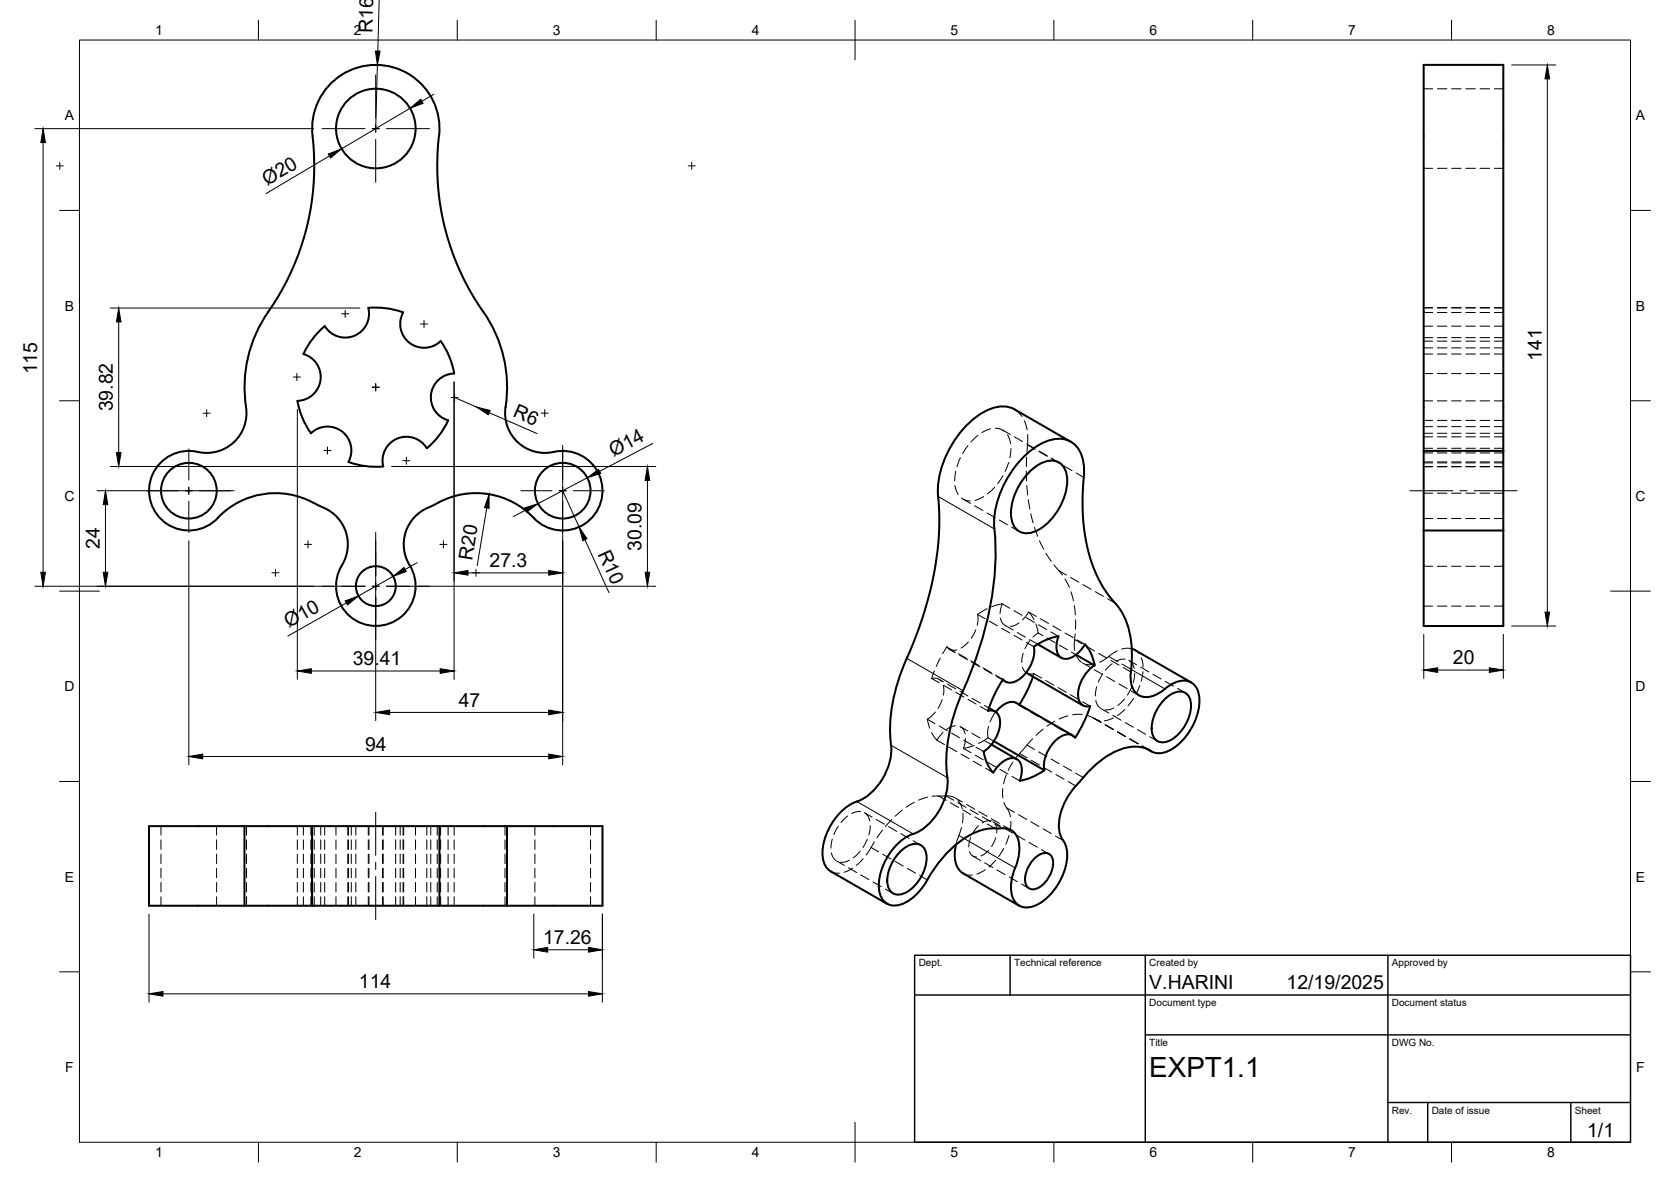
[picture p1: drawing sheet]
<svg xmlns="http://www.w3.org/2000/svg" width="420mm" height="297mm" viewBox="0 0 420 297" stroke-linecap="round" stroke-linejoin="round" font-family="sans-serif">
<!-- layer: Visible -->
<g fill="none" stroke="#000" stroke-width=".51">
<path d="M112.7 105.6a6 6 0 0 1-4.3-6.5 6 6 0 0 1 5.8-5.2 19.6 19.6 0 0 0-3.4-8.2 6 6 0 0 1-7.8 .5 6 6 0 0 1-1.6-7.7 19.7 19.7 0 0 0-8.8-1.1 6 6 0 0 1-3.5 7 6 6 0 0 1-7.4-2.4 19.8 19.8 0 0 0-5.4 7 6 6 0 0 1 4.3 6.5 6 6 0 0 1-5.8 5.2 20.2 20.2 0 0 0 3.4 8.2 6 6 0 0 1 7.8-.5 6 6 0 0 1 1.6 7.7 19.9 19.9 0 0 0 8.8 1.1 6 6 0 0 1 3.5-7 6 6 0 0 1 7.4 2.4M112.7 105.6a20 20 0 0 1-5.4 7M255.1 102.9l14.1 8.1M255.1 102.9a7.9 7.9 0 0 0-7.7 .6 24.8 24.8 0 0 0-11.6 20.1l.1 1.2M258.5 118.9a8.4 8.4 0 0 1 6.6-3.1 4 4 0 0 1 3.2 3.8 15 15 0 0 1-8.1 14 4 4 0 0 1-5.9-3.5 15 15 0 0 1 4.2-11.2zM358 113.3v20M358 113.3v-97h20v97M358 113.3h20M378 113.3v20M78.8 126.3l.9 .5a11.4 11.4 0 0 1 7.3 7 10.7 10.7 0 0 1-1.6 9.3 10 10 0 0 0 10.3 14.1 10 10 0 0 0 6.8-16 10.2 10.2 0 0 1 6.4-14.2 20.3 20.3 0 0 1 26.2 4 10 10 0 0 0 16.2-5.9 10 10 0 0 0-13-11.4 10.2 10.2 0 0 1-11-13 33.6 33.6 0 0 0-7.1-24.3 64.2 64.2 0 0 1-9.7-43.5 16 16 0 0 0-16.7-16.6 16 16 0 0 0-15.2 17.9 64.4 64.4 0 0 1-12 45.5 33.6 33.6 0 0 0-4.6 23.6 10.2 10.2 0 0 1-13.4 10.1 10 10 0 0 0-10.5 13.4 10 10 0 0 0 16.7 3.4 19.9 19.9 0 0 1 24-3.9M235.9 124.8a78.7 78.7 0 0 1-6.3 37 58.3 58.3 0 0 0-5.5 17.3 41.9 41.9 0 0 0 0 9.7 15.4 15.4 0 0 1-7.9 12.3 14.6 14.6 0 0 0-9.4 12.3 5.7 5.7 0 0 0 2.1 5.6l14.1 8.1M250 132.9a24.5 24.5 0 0 1 9.2-19.7 10.4 10.4 0 0 1 9.1-2.6 7 7 0 0 1 4.3 6.6v1.3a51.7 51.7 0 0 0 2.5 24.4 27 27 0 0 0 5.3 8.7"/>
<path d="M250 132.9a79.5 79.5 0 0 1-6.9 38.6 45 45 0 0 0-5.1 22.6 14.8 14.8 0 0 1-7.6 15.2 14.3 14.3 0 0 0-9.2 10.8 6.5 6.5 0 0 0 1.6 6.8 5.6 5.6 0 0 0 6.5-1.1 15.4 15.4 0 0 0 3.9-4.7M358 133.3v24h20v-24M358 133.3h20M266.1 159.9a15.3 15.3 0 0 0-6.2 2.6 8.6 8.6 0 0 1-5.4 9 2.19 2.19 0 0 1-2.3-.8 33.3 33.3 0 0 0-3.8 7.9 2.4 2.4 0 0 1 3.1 2.7 9.3 9.3 0 0 1-4.2 7.6 9.9 9.9 0 0 0 2.4 5.3 6.5 6.5 0 0 1 5-3.7 2.52 2.52 0 0 1 2.2 2.9l-.5 2.8a14.8 14.8 0 0 0 6.2-2.6M266.2 159.9a4.8 4.8 0 0 0 .5 5.3 3.5 3.5 0 0 0 4.4-1.1l1.7-2.2a9.9 9.9 0 0 1 2.4 5.3M280.4 151.6a19.6 19.6 0 0 1 4.2 14.2l-.3 3.1M248.6 177.9l1.6 .9M250.4 178.9a5.3 5.3 0 0 1 4.6-2.5l14.7 8.4M252.1 170.9l.7 .4M258 169l.2 .1M258.1 169.1l14.2 8.2M259.8 170l-1.4 3.2-2.1 3.9"/>
<path d="M260.9 161.9l5.9 3.4M270.6 164.5l4.6 2.7M275.2 167.2a9 9 0 0 0-4 8.4 2.29 2.29 0 0 0 2.9 1.9 33.2 33.2 0 0 1-3.8 7.9 2.69 2.69 0 0 0-3.7-.2 9 9 0 0 0-4 8.4M284.4 168.8a5.7 5.7 0 0 0 2.1 6 5.6 5.6 0 0 0 5.7-1.1 8.1 8.1 0 0 1 6.4-2.6 4.4 4.4 0 0 1 3 4.8 15.1 15.1 0 0 1-8.3 13 4.7 4.7 0 0 1-4.9-.7 10.7 10.7 0 0 0-9.6 1.6 32.4 32.4 0 0 0-7.7 7 15.7 15.7 0 0 0-4.8 11.7 6.4 6.4 0 0 0 1.4 3.4 10.9 10.9 0 0 1-1.2 9.4 12.7 12.7 0 0 1-7.4 6.7 3.8 3.8 0 0 1-4.7-3.3 11.6 11.6 0 0 1 .8-6.6M284.6 163l14.9 8.5M293 175.6a4.8 4.8 0 0 1 4.7-1.6 3.8 3.8 0 0 1 1.7 4.3 10.6 10.6 0 0 1-5.8 8 2.77 2.77 0 0 1-3.9-2.3 10.3 10.3 0 0 1 3.3-8.4zM249.3 187.1l6.4 3.7M249.9 186.3l12.7 7.3M288.7 188.4l.8 .4M61.5 207.6h-24v20h24M61.5 207.6h17M61.5 207.6v20"/>
<path d="M78.5 207.6h32M78.5 207.6v20M110.5 207.6h17M110.5 207.6v20M127.5 207.6h24v20h-24M127.5 207.6v20M226.5 213.9a4.8 4.8 0 0 1 4.7-1.7 3.8 3.8 0 0 1 1.7 4.4 10.6 10.6 0 0 1-5.7 8 2.77 2.77 0 0 1-4-2.3 10.3 10.3 0 0 1 3.3-8.4zM240.4 212.2a7 7 0 0 0 1.2 6.8l14.7 8.6M252 208.2h-.3a14.2 14.2 0 0 0-11.1 3.8l-2.3 2.2-2.2 2.5-2.9 4.4M252 208.2a4 4 0 0 1 4.3 4.1l-.2 3.2-.8 2.6M260 215.8a3.3 3.3 0 0 1 3.8-1.2 3.3 3.3 0 0 1 .8 3.8 6.9 6.9 0 0 1-4.7 5.1 2.1 2.1 0 0 1-2.2-2.5l.5-2.4 .8-1.5zM61.5 227.6h17"/>
<path d="M78.5 227.6h32M110.5 227.6h17"/>
<circle cx="94.5" cy="32.3" r="10"/>
<circle cx="47.5" cy="123.3" r="7"/>
<circle cx="141.5" cy="123.3" r="7"/>
<circle cx="94.5" cy="147.3" r="5"/>
</g>
<!-- layer: Hidden -->
<g fill="none" stroke="#000" stroke-width=".25">
<path d="M358 22.3h2.2M361.4 22.3h2.4M365 22.3h2.4M368.6 22.3h2.4M372.2 22.3h2.3M375.7 22.3h2.3M358 42.3h2.2M361.4 42.3h2.4M365 42.3h2.4M368.6 42.3h2.4M372.2 42.3h2.3M375.7 42.3h2.3"/>
<path d="M358 78.5h2.2M358 77.4h2.2M358 77.3h2.2M361.4 78.5h2.4M361.4 77.4h2.4M361.4 77.3h2.4M365 78.5h2.4M365 77.4h2.4M365 77.3h2.4M368.6 78.5h2.4M368.6 77.4h2.4M368.6 77.3h2.4"/>
<path d="M372.2 78.5h2.3M372.2 77.4h2.3M372.2 77.3h2.3M375.7 78.5h2.3M375.7 77.4h2.3M375.7 77.3h2.3M358 85.7h2.2M358 82h2.2M358 89h2.2M358 93.9h2.2M358 87.4h2.2M358 84.8h2.2"/>
<path d="M361.4 85.7h2.4M361.4 82h2.4M361.4 89h2.4M361.4 93.9h2.4M361.4 87.4h2.4M361.4 84.8h2.4M365 85.7h2.4M365 82h2.4M365 89h2.4M365 93.9h2.4M365 87.4h2.4M365 84.8h2.4"/>
<path d="M368.6 85.7h2.4M368.6 82h2.4M368.6 89h2.4M368.6 93.9h2.4M368.6 87.4h2.4M368.6 84.8h2.4M372.2 85.7h2.3M372.2 82h2.3M372.2 89h2.3M372.2 93.9h2.3M372.2 87.4h2.3M372.2 84.8h2.3"/>
<path d="M375.7 85.7h2.3M375.7 82h2.3M375.7 89h2.3M375.7 93.9h2.3M375.7 87.4h2.3M375.7 84.8h2.3M240.3 118.4l-.2 2.4M241.5 115l-.9 2.3M243.4 112l-1.4 2M245.9 109.4l-1.8 1.6M249.1 107.8l-2.2 .9M250.3 107.6l1.4 .3 .8 .5"/>
<path d="M252.1 108.1l1.9 1.1M252.2 119.5l-1.4 2M253.3 109.2l.8 2.3M253.6 116.2l-.9 2.3M254.2 112.7l-.3 2.4M255.1 109.8l2 1.2M255.1 102.9l1 .8 .9 1M257.6 105.7l.7 2.3M258.1 118.4v2.4M258.1 114.9v2.3M258.1 111.6l2.1 1.2M258.4 109.2l-.2 4.5"/>
<path d="M261.2 113.4l2.1 1.1M264.4 115.1l1.9 1.1M358 100.7h2.2M358 108.9h2.2M358 116.1h2.2M358 117.2h2.2M358 112.7h2.2M358 105.6h2.2M358 116.3h2.2M358 107.2h2.2M358 117.3h2.2M358 109.8h2.2"/>
<path d="M358 113.8h2.2M361.4 100.7h2.4M361.4 108.9h2.4M361.4 116.1h2.4M361.4 117.2h2.4M361.4 112.7h2.4M361.4 105.6h2.4M361.4 116.3h2.4M361.4 107.2h2.4M361.4 117.3h2.4M361.4 109.8h2.4M361.4 113.8h2.4"/>
<path d="M365 100.7h2.4M365 108.9h2.4M365 116.1h2.4M365 117.2h2.4M365 112.7h2.4M365 105.6h2.4M365 116.3h2.4M365 107.2h2.4M365 117.3h2.4M365 109.8h2.4M365 113.8h2.4M368.6 100.7h2.4"/>
<path d="M368.6 108.9h2.4M368.6 116.1h2.4M368.6 117.2h2.4M368.6 112.7h2.4M368.6 105.6h2.4M368.6 116.3h2.4M368.6 107.2h2.4M368.6 117.3h2.4M368.6 109.8h2.4M368.6 113.8h2.4M372.2 100.7h2.3M372.2 108.9h2.3"/>
<path d="M372.2 116.1h2.3M372.2 117.2h2.3M372.2 112.7h2.3M372.2 105.6h2.3M372.2 116.3h2.3M372.2 107.2h2.3M372.2 117.3h2.3M372.2 109.8h2.3M372.2 113.8h2.3M375.7 100.7h2.3M375.7 108.9h2.3M375.7 116.1h2.3"/>
<path d="M375.7 117.2h2.3M375.7 112.7h2.3M375.7 105.6h2.3M375.7 116.3h2.3M375.7 107.2h2.3M375.7 117.3h2.3M375.7 109.8h2.3M375.7 113.8h2.3M240.1 122l.2 .9 .6 1.4M241.7 125.1l1.1 .6 1.2 .2M242.1 125.4l1.9 1.1M245.1 127.1l2 1.2"/>
<path d="M247.4 124.8l-2.2 .9M248.2 128.9l2 1.2M250.1 122.5l-1.8 1.6M251.3 130.7l2 1.2M254.4 132.5l1.9 1.1M258.2 122l.2 2.4M258.6 125.6l.3 2.3M259.2 129.1l.6 2.3M260.1 132.5l.8 2.3M261.4 135.9l1 2.1M263 139.1l1.3 1.9M358 130.3h2.2"/>
<path d="M358 123.9h2.2M361.4 130.3h2.4M361.4 123.9h2.4M365 130.3h2.4M365 123.9h2.4M368.6 130.3h2.4M368.6 123.9h2.4M372.2 130.3h2.3M372.2 123.9h2.3M375.7 130.3h2.3M375.7 123.9h2.3M245.3 158.3l-1.1 2.1"/>
<path d="M245.8 154.4l.1 1.1-.2 1.7M245.8 154.4l1.9 1.1M248.2 153l-2.4 1.4M248.7 156.1l2.1 1.2M251.5 155.4l.6 1.3 .8 .6M251.8 157.9l2.1 1.2M252 151.8l-.5 2.4M252 151.8l-2.7 .7M252 151.8l1.9 1.1M252.7 157.2l2.1 1.1M254.9 153.4l2.1 1.2M254.9 159.6l2.1 1.2"/>
<path d="M255.8 158.9l2.1 1.2M256.2 156.5l-1.2 .7-1 .2M258 155.2l2.1 1.2M258.7 153.8l1.3 1.9M260.5 156.8l.5 2.3M260.6 154.9l-1.9-1.1-1.6 2M261 159.1l-1.3 1M261 159.1l1.2 .6M261.1 157l2.1 1.2M261.6 155.5l2.1 1.2M264.2 158.8l1.9 1.1M264.7 157.3l2.1 1.2"/>
<path d="M265 142l2.1 2.5M267.8 145.5l1.1 2.1M267.8 159.1l2.1 1.1M269.3 148.7l.6 2.3M270.1 152.2l.3 2.3M270.3 159.3l-.2 2.9 .1 1.2M270.4 155.8v2.3M358 142.3h2.2M358 152.3h2.2M361.4 142.3h2.4M361.4 152.3h2.4M365 142.3h2.4"/>
<path d="M365 152.3h2.4M368.6 142.3h2.4M368.6 152.3h2.4M372.2 142.3h2.3M372.2 152.3h2.3M375.7 142.3h2.3M375.7 152.3h2.3M234.3 170.5h1.3l1.1 .7M234.3 170.5l1.9 1.1M234.9 168.6l-.6 1.9M235.2 178.9l-2 1.8M236.1 170.7l1.1 .6"/>
<path d="M236.4 165.4l-1 2.1M236.9 175.8l-1 2.2M237.2 172.3l.1 1.2-.1 1.2M237.2 172.2l2.1 1.2M238 162.6l1 .7 .9 .1 .7-.1M238 162.6l-1 1.7M238 162.6l2 1.1M238.2 171.9l2.1 1.2M238.7 163.1l1.5 .9M240.3 174l2.1 1.2M241 164.3l2.1 1.2M241.3 164.6l2 1.2"/>
<path d="M241.3 173.7l2.1 1.2M243.4 175.8l2 1.1M243.5 161.3l-1.8 1.5M244.1 166.1l2 1.1M244.3 166.4l2.1 1.2M244.4 175.5l2.1 1.2M246.5 177.6l1.9 1.1M247.2 167.8l2 1.2M247.5 168.2l2 1.2M247.5 177.3l1.1 .6M250.3 169.6l1.9 1.1M250.4 178.9l-1.5 2.5"/>
<path d="M250.5 170l1.6 .9M255.6 176.7l.6 .5M256.2 177.2l1.9 1.1M256.3 177.1l-.1 .1M257.1 167.7l.4 .8 .5 .5M257.3 164.2l-.4 2.3M258 161.4l1.9 1.1M258.1 169.1l1.1 .3 .8-.1M258.9 160.7l2 1.2M259 161l-1.3 2M259.1 178.9l2.1 1.2M260 169.3l-.3 .7"/>
<path d="M260 169.3l1.9 1.1M262.9 171l2.1 1.2M263.2 160.3l2.1 1.2M266 172.8l2.1 1.2M266.3 162.1l2.1 1.2M268.5 179.9l-2.2 .8M269.1 174.6l2.1 1.2M269.4 163.9l1.2 .6M270.6 164.6l.6 1.1 .7 .7M270.9 160.8l1.9 1.2M272.1 179.5l-2.4 .1M272.2 166.6l1.9 1.1"/>
<path d="M272.2 176.4l1.9 1.1M273.3 179.7l3.2 1.4M275.1 168.3l2.1 1.2M275.4 166.9l-1.5 .2-.9-.2M275.5 176l.4 1 .8 1M275.8 172.6l-.4 2.3M276.9 178.1l1.9 1.1M277.3 169.4l-1.1 2M278.2 170.1l2.1 1.2M279.6 166.8l-1.6 1.6M279.8 179.8l2.1 1.2M280.1 177.9l-1.1 .4-1.2 .1"/>
<path d="M280.9 163.6l-4.4 2.8M281.3 171.9l2.1 1.1M282.8 175.6l-1.7 1.7M282.8 178.3l-1.8 1.5M282.9 165.7h-1.2l-1.1 .4M283.8 166l2 1.1M284 166.1l.9 .9 .3 1M284.4 173.6l1.9 1.1M284.6 172.6l-1.1 2.1M284.6 163l-1.1-.1-1.5 .2M285 175.5l-1.4 1.9M285.3 169.2l-.4 2.3"/>
<path d="M285.3 163.4l1.1 .9M286.6 172.3l-1 2.2M286.8 167.6l2.1 1.3M287 165.3l.4 2.3M287.4 168.8l-.4 2.4M289.9 169.4l2.1 1.2M293 171.2l2.1 1.2M296.1 173l1.9 1.1M233.2 180.7l.6 2.3M233.2 180.7l1.9 1.1M234.3 184.1l1.3 1.9M235.6 186l1.9 1.1"/>
<path d="M236.1 182.4l2.1 1.2M237.1 184.1l-1.5 1.9M238.5 187.7l2.1 1.2M239.2 184.2l2.1 1.2M240.2 182.4l-1.4 .4-.8 .5M241.4 182.6l.7 .6 .6 1.2M241.5 182.7l1.9 1M241.6 189.5l2.1 1.2M242.3 188.1l1.9 1.1M242.3 186l2.1 1.2M242.8 185.6l-.5 2.5M244.4 184.3l2 1.2"/>
<path d="M244.7 191.3l2.1 1.2M244.9 187.3l-2.6 .8M245.2 189.8l2.1 1.2M245.4 187.8l1.9 1.1M247.5 186.1l1.8 1M247.8 193.1l1.9 1.1M248.3 191.5l2.1 1.2M248.4 185.4l-2.4 1.4M248.4 185.4l1.5 .9M248.6 182.5l-.3 1.3 .1 1.6M251.4 193.3l2 1.2M252.2 198.1v2.4"/>
<path d="M253 194.7l-.7 2.3M254.5 195.1l1.9 1.1M254.7 191.5l-1.2 2.1M259.7 185.6l-4.3 4.9M262.2 180.7l2.1 1.2M262.3 183.2l-1.8 1.6M265.3 181.2l-2.1 1.3M265.3 182.5l2.1 1.2M268.4 184.3l1.9 1.1M274.9 180.4l2 1.2M277.9 182.1l2.1 1.2M277.9 182.2l2.1 1.2"/>
<path d="M280 180.4l-2.3 .7M282.9 181.6l2.1 1.2M283 185.1l-2-1.2 2.1 1.2M284.1 185.7l2 1.2M284.1 185.7l2.1 1.2M286 183.4l2.1 1.1M287.2 187.5l1.9 1.1M287.2 187.5l1.5 .9M289.1 185.1l1.9 1.1M40.5 207.6v2.3M40.5 211.1v2.4M40.5 214.6v2.4"/>
<path d="M40.5 218.2v2.4M54.5 207.6v2.3M54.5 211.1v2.4M54.5 214.6v2.4M54.5 218.2v2.4M62 207.6v2.3M62 211.1v2.4M62 214.6v2.4M62 218.2v2.4M74.8 207.6v2.3M74.8 211.1v2.4M74.8 214.6v2.4"/>
<path d="M74.8 218.2v2.4M76.3 207.6v2.3M76.3 211.1v2.4M76.3 214.6v2.4M76.3 218.2v2.4M78.2 207.6v2.3M78.2 211.1v2.4M78.2 214.6v2.4M78.2 218.2v2.4M79 207.6v2.3M79 211.1v2.4M79 214.6v2.4"/>
<path d="M79 218.2v2.4M80.6 207.6v2.3M80.6 211.1v2.4M80.6 214.6v2.4M80.6 218.2v2.4M81.6 207.6v2.3M81.6 211.1v2.4M81.6 214.6v2.4M81.6 218.2v2.4M84.5 207.6v2.3M84.5 211.1v2.4M84.5 214.6v2.4"/>
<path d="M84.5 218.2v2.4M87.5 207.6v2.3M87.5 211.1v2.4M87.5 214.6v2.4M87.5 218.2v2.4M87.6 207.6v2.3M87.6 211.1v2.4M87.6 214.6v2.4M87.6 218.2v2.4M88.3 207.6v2.3M88.3 211.1v2.4M88.3 214.6v2.4"/>
<path d="M88.3 218.2v2.4M89.5 207.6v2.3M89.5 211.1v2.4M89.5 214.6v2.4M89.5 218.2v2.4M92.6 207.6v2.3M92.6 211.1v2.4M92.6 214.6v2.4M92.6 218.2v2.4M92.8 207.6v2.3M92.8 211.1v2.4M92.8 214.6v2.4"/>
<path d="M92.8 218.2v2.4M96.2 207.6v2.3M96.2 211.1v2.4M96.2 214.6v2.4M96.2 218.2v2.4M96.4 207.6v2.3M96.4 211.1v2.4M96.4 214.6v2.4M96.4 218.2v2.4M99.5 207.6v2.3M99.5 211.1v2.4M99.5 214.6v2.4"/>
<path d="M99.5 218.2v2.4M100.6 207.6v2.3M100.6 211.1v2.4M100.6 214.6v2.4M100.6 218.2v2.4M101.3 207.6v2.3M101.3 211.1v2.4M101.3 214.6v2.4M101.3 218.2v2.4M101.5 207.6v2.3M101.5 211.1v2.4M101.5 214.6v2.4"/>
<path d="M101.5 218.2v2.4M104.5 207.6v2.3M104.5 211.1v2.4M104.5 214.6v2.4M104.5 218.2v2.4M107.3 207.6v2.3M107.3 211.1v2.4M107.3 214.6v2.4M107.3 218.2v2.4M108.3 207.6v2.3M108.3 211.1v2.4M108.3 214.6v2.4"/>
<path d="M108.3 218.2v2.4M109.9 207.6v2.3M109.9 211.1v2.4M109.9 214.6v2.4M109.9 218.2v2.4M110.8 207.6v2.3M110.8 211.1v2.4M110.8 214.6v2.4M110.8 218.2v2.4M112.7 207.6v2.3M112.7 211.1v2.4M112.7 214.6v2.4"/>
<path d="M112.7 218.2v2.4M114.2 207.6v2.3M114.2 211.1v2.4M114.2 214.6v2.4M114.2 218.2v2.4M127 207.6v2.3M127 211.1v2.4M127 214.6v2.4M127 218.2v2.4M134.5 207.6v2.3M134.5 211.1v2.4M134.5 214.6v2.4"/>
<path d="M134.5 218.2v2.4M148.5 207.6v2.3M148.5 211.1v2.4M148.5 214.6v2.4M148.5 218.2v2.4M208.9 219l.9 .4h1.3M209 214.3l.4 1 .8 1M209.3 210.8l-.4 2.4M210.4 216.4l1.9 1.1M210.8 207.7l-1.1 2M213.1 205.1l-1.6 1.6M213.3 218.1l2.1 1.2"/>
<path d="M213.6 216.2l-1 .4-1.3 .1M214.4 218.2l-2.2 1M216.3 213.9l-1.7 1.7M216.4 203.9l-1.2 .1-1.1 .4M216.4 219.9l2.1 1.2M217 215.8l-1.7 1.7M217.4 204.2l1.9 1.1M217.5 204.3l.9 1 .3 1M218.1 210.9l-1.1 2.1M218.8 207.5l-.3 2.3M219.8 211.6l-2 3.3M220.3 205.9l2.1 1.2"/>
<path d="M221.9 208.6l-1.4 2M223.4 207.7l2.1 1.2M224.2 205.9l-1.6 1.8M226.5 209.5l2.1 1.2M226.9 203.6l-1.8 1.5M229.6 211.3l1.9 1.1M229.9 201.6l-2 1.3M233.2 200.3l-2.3 .8M234.4 200.1a13.5 13.5 0 0 1 5.5 .3M240.1 200.5l1.9 1.1M240.9 201.1l.6 .9 .4 1.2M241.8 207.9l-1.4 4.3"/>
<path d="M242.1 219.5l1 .3 1.4 .1M242.1 204.4l-.1 2.4M243 202.1l2.1 1.3M243.8 214l.8 1.1 .9 .3M244.1 210.5l-.5 2.3M244.6 215.1l1.9 1.1M246 207.5l-1.4 1.9M246.1 203.9l2.1 1.2M247.6 216.8l2 1.2M247.7 218.6l-2.1 1.1M248.6 213.6l-1.1 1.1-.8 .4M249.2 205.7l2.1 1.2"/>
<path d="M249.3 206.3h-1l-1.3 .5M249.6 206.5l1.9 1.1M250.2 207l.4 1v1.4M250.4 210.5l-1.1 2.2M250.4 216.2l-1.7 1.7M250.7 218.6l2 1.2M252.3 207.5l1.9 1.1M252.4 213.2l-1.3 2.1M252.4 201.7l1.3 2.3 .4 1.2M252.6 208.2l2 1.1M253.7 209.9l-.8 2.3M254.2 206.4l-.2 2.4"/>
<path d="M255.7 209.9l2 1.2M258.7 211.7l2.1 1.2M261.9 213.5l1.9 1.1M40.5 221.8v2.4M40.5 225.3v2.3M54.5 221.8v2.4M54.5 225.3v2.3M62 221.8v2.4M62 225.3v2.3M74.8 221.8v2.4M74.8 225.3v2.3M76.3 221.8v2.4"/>
<path d="M76.3 225.3v2.3M78.2 221.8v2.4M78.2 225.3v2.3M79 221.8v2.4M79 225.3v2.3M80.6 221.8v2.4M80.6 225.3v2.3M81.6 221.8v2.4M81.6 225.3v2.3M84.5 221.8v2.4M84.5 225.3v2.3M87.5 221.8v2.4"/>
<path d="M87.5 225.3v2.3M87.6 221.8v2.4M87.6 225.3v2.3M88.3 221.8v2.4M88.3 225.3v2.3M89.5 221.8v2.4M89.5 225.3v2.3M92.6 221.8v2.4M92.6 225.3v2.3M92.8 221.8v2.4M92.8 225.3v2.3M96.2 221.8v2.4"/>
<path d="M96.2 225.3v2.3M96.4 221.8v2.4M96.4 225.3v2.3M99.5 221.8v2.4M99.5 225.3v2.3M100.6 221.8v2.4M100.6 225.3v2.3M101.3 221.8v2.4M101.3 225.3v2.3M101.5 221.8v2.4M101.5 225.3v2.3M104.5 221.8v2.4"/>
<path d="M104.5 225.3v2.3M107.3 221.8v2.4M107.3 225.3v2.3M108.3 221.8v2.4M108.3 225.3v2.3M109.9 221.8v2.4M109.9 225.3v2.3M110.8 221.8v2.4M110.8 225.3v2.3M112.7 221.8v2.4M112.7 225.3v2.3M114.2 221.8v2.4"/>
<path d="M114.2 225.3v2.3M127 221.8v2.4M127 225.3v2.3M134.5 221.8v2.4M134.5 225.3v2.3M148.5 221.8v2.4M148.5 225.3v2.3M219.5 221.6l2.1 1.2M222.6 223.4l1.9 1.1M253.8 220.4l2 1.2M256.9 222.2l1.9 1.1"/>
</g>
<!-- layer: Hidden Narrow -->
<g fill="none" stroke="#000" stroke-width=".25">
<path d="M258.4 111.8l1.9 1.1M261.3 113.5l2.1 1.2M264.4 115.3l2.1 1.2M267.5 117.1l2.1 1.2M270.6 118.9l1.9 1.1M266.2 143.4l1.9 1.1M269.2 145.1l2.1 1.2M272.3 146.9l2 1.2M275.4 148.7l2 1.2M278.5 150.5l1.9 1.1M270.2 160.7l1.9 1.1M273.1 162.4l2.1 1.2"/>
<path d="M276.2 164.2l2.1 1.2M278.8 165l2.3 1.3M279.3 166l2.1 1.2M282.1 166.9l2.3 1.3M282.4 167.8l1.9 1.1M256.3 189.4l2 1.1M258.2 187.2l1.9 1.1M259.3 191.1l2.1 1.2M261.2 188.9l2 1.2M262.4 192.9l2.1 1.1M264.3 190.7l2 1.2M265.5 194.6l2 1.2"/>
<path d="M267.4 192.5l2 1.2M268.6 196.4l1.9 1.1M270.4 194.3l2 1.1M275.2 180.6l1.6 .9M277.9 182.1l2 1.2M281 183.9l2 1.2M284.1 185.7l2 1.2M287.2 187.5l1.6 .9M219 213l1.9 1.1M222 214.7l2 1.2M225 216.5l2.1 1.1M228.2 218.2l2 1.2"/>
<path d="M236 200l1.9 1.1M237.9 200l1.9 1.1M239 201.7l2 1.2M240.8 201.7l2.1 1.2M241.1 210l1.3 .7M242.1 203.5l2 1.2M243.9 203.5l2.1 1.2M245.2 205.3l2 1.2M247 205.3l2.1 1.2M248.2 207.1l2 1.1M250.1 207.1l1.9 1.1M253.1 203l2 1.1"/>
<path d="M256.1 204.7l2 1.2M259.2 206.5l2 1.2M262.3 208.3l2 1.2M265.4 210.1l1.9 1.1M231.2 220l2 1.1"/>
</g>
<!-- layer: Visible Narrow -->
<path d="M235.9 124.8l14.1 8.1M228 165.4l14.1 8.2M284.4 168.2l8.5 4.9M224 187.3l14.2 8.1M288.8 188.4l.6 .4M215.5 201.4l14.1 8.2M242.4 210.7l12.8 7.4" fill="none" stroke="#000" stroke-width=".25"/>
<!-- layer: BORDER -->
<g fill="none" stroke="#000" stroke-width=".25">
<path d="M20 10.1h390v276.9h-390zM65 5.1v5M115 5.1v5M165 5.1v5M215 5.1v10M265 5.1v5M315 5.1v5M365 5.1v5M15 52.9h5M410 52.9h5M15 100.7h5M410 100.7h5"/>
<path d="M15 148.6h10M405 148.6h10M15 196.4h5M410 196.4h5M15 244.2h5M410 244.2h5M65 287v5M115 287v5M165 287v5M215 282.1v9.9M265 287v5M315 287v5"/>
<path d="M365 287v5"/>
</g>
<!-- layer: TITLEBLOCK -->
<path d="M230 240.1h180v46.9h-180zM230 250h180M254 240.1v9.9M288 240.1v46.9M349 240.1v46.9M288 260.1h122M349 277.1h61M359 277.1v9.9M395 277.1v9.9" fill="none" stroke="#000" stroke-width=".36"/>
<!-- layer: Smart Centers -->
<g fill="none" stroke="#000" stroke-width=".25">
<path d="M94.5 18.8v10.8M81 32.3h10.8M93.6 32.3h1.8M94.5 31.4v1.8M94.5 35v10.8M97.2 32.3h10.8M14.1 41.7h1.8M15 40.8v1.8M173 41.7h1.8M173.9 40.8v1.8M85.9 78.9h1.8M86.8 78v1.8"/>
<path d="M73.7 94.7h1.8M74.6 93.9v1.7M93.6 97.3h1.8M94.5 96.4v1.8M105.7 81.4h1.8M106.6 80.5v1.8M113.4 99.9h1.8M114.3 99v1.8M47.5 112.8v7.8M51.1 103.8h1.8M52 102.9v1.8M81.4 113.2h1.8"/>
<path d="M82.3 112.3v1.8M101.3 115.8h1.8M102.2 114.9v1.8M136.1 103.8h1.8M137 102.9v1.8M141.5 112.8v7.8M37 123.3h7.8M46.6 123.3h1.8M47.5 122.4v1.8M47.5 126v7.8M50.1 123.3h7.9M76.6 136.8h1.8"/>
<path d="M77.4 135.9v1.8M94.5 133.8v10.8M110.6 136.8h1.8M111.5 135.9v1.8M131 123.3h7.8M140.6 123.3h1.8M141.5 122.4v1.8M141.5 126v7.8M144.1 123.3h7.9M354.5 123.3h10.8M367.1 123.3h1.8M370.7 123.3h10.8"/>
<path d="M68.4 143.9h1.7M69.3 143.1v1.7M81 147.3h10.8M93.6 147.3h1.8M94.5 146.4v1.8M94.5 150v10.8M97.2 147.3h10.8M118.8 143.9h1.8M119.7 143.1v1.7M94.5 204.1v10.8M94.5 216.7v1.8M94.5 220.3v10.8"/>
</g>
<!-- layer: FD_Dimensions -->
<g fill="none" stroke="#000" stroke-width=".25">
<path d="M94.9 16.3l-.4 16M95.3 .1l-.3 12.7M380.1 16.3h11.1M389.1 19.8v134M8.7 32.3h70.2M10.8 35.8v108M82.8 39.2l-15.9 9.4M103.1 27.2l-17.2 10.2M109.1 23.7l-3 1.7M27.7 77.4h62.8M29.8 80.9v32.8M114.2 96v74.7"/>
<path d="M114.3 99.9l5.5 2.4M27.7 117.2h66.6M74.8 102.9v67.8M98.4 117.2h66.5M123 103.7l12 5.3M141.5 111.9v80.3M164.1 111.4l-13.3 7.1M24.4 123.3h34.5M26.5 126.8v17M47.5 135.9v56.3M94.5 135.9v45.2M122.4 127.7l-2.4 14.4"/>
<path d="M132.2 128.2l-3.1 1.6M141.5 123.3l4.1 9.1M147.1 135.6l6 13.3M147.7 120.1l-12.4 6.5M162.8 120.7v23.1M8.7 147.3h75.2M87.1 151.5l-14.7 8.4M98.8 144.9l-8.7 4.9M104.9 141.4l-3 1.7M105.1 147.3h59.8M117.7 144h20.3M358 159.4v11.1"/>
<path d="M378 159.4v11.1M380.1 157.3h11.1M78.3 168.6h32.4M98 179h40M361.5 168.4h13M51 190.1h87M37.5 229.7v22.1M134.2 229.7v11.1M137.7 238.7h10.3M151.5 229.7v22.1M41 249.8h107"/>
</g>
<g fill="#000" stroke="#000" stroke-width=".25">
<path d="M94.4 12.8h1.2l-.7 3.5zM389.1 16.3l.5 3.5h-1.1zM10.8 32.3l.6 3.5h-1.1zM82.5 38.7l3.4-1.3-2.8 2.3zM103.1 27.2l2.7-2.3 .6 1.1zM29.8 77.4l.6 3.5h-1.1zM29.3 113.7h1.1l-.6 3.5zM119.8 102.3l3.4 .9-.4 1zM147.7 120.1l2.8-2.2 .5 1.1zM26.5 123.3l.6 3.5h-1.1zM123 124.2v3.5l-1.2-.1zM131.9 127.7l3.4-1.1-2.9 2.1z"/>
<path d="M145.6 132.4l2 3-1.1 .5zM162.8 117.2l.6 3.5h-1.2zM10.3 143.8h1.1l-.6 3.5zM26 143.8h1.1l-.6 3.5zM86.8 151l3.3-1.2-2.7 2.2zM98.8 144.9l2.8-2.3 .6 1zM114.2 144l3.5-.6v1.1zM138 143.4l3.5 .6-3.5 .5zM162.2 143.8h1.2l-.6 3.5zM388.5 153.8h1.1l-.5 3.5zM74.8 168.6l3.5-.6v1.2zM94.5 179l3.5-.6v1.2z"/>
<path d="M110.7 168l3.5 .6-3.5 .6zM138 178.4l3.5 .6-3.5 .6zM358 168.4l3.5-.6v1.2zM374.5 167.8l3.5 .6-3.5 .6zM47.5 190.1l3.5-.6v1.2zM138 189.5l3.5 .6-3.5 .6zM134.2 238.7l3.5-.6v1.2zM148 238.1l3.5 .6-3.5 .6zM37.5 249.8l3.5-.6v1.1zM148 249.2l3.5 .6-3.5 .5z"/>
</g>
<text font-size="7" x="289" y="270.6">EXPT1.1</text>
<g font-size="4.9">
<text x="93.6" y="8.3" transform="rotate(-89 93.6 8.3)">R16</text>
<text x="67.1" y="46.7" transform="rotate(-31 67.1 46.7)">Ø20</text>
<text x="9.4" y="94.1" transform="rotate(-90 9.4 94.1)">115</text>
<text x="387.7" y="90.7" transform="rotate(-90 387.7 90.7)">141</text>
<text x="28.4" y="103.4" transform="rotate(-90 28.4 103.4)">39.82</text>
<text x="128.8" y="104.6" transform="rotate(24 128.8 104.6)">R6</text>
<text x="154.2" y="114.9" transform="rotate(-28 154.2 114.9)">Ø14</text>
<text x="25.1" y="138" transform="rotate(-90 25.1 138)">24</text>
<text x="118.7" y="140.9" transform="rotate(-80 118.7 140.9)">R20</text>
<text x="123.1" y="142.5">27.3</text>
<text x="150.3" y="139.1" transform="rotate(66 150.3 139.1)">R10</text>
<text x="161.3" y="138.4" transform="rotate(-90 161.3 138.4)">30.09</text>
<text x="72.6" y="157.9" transform="rotate(-29 72.6 157.9)">Ø10</text>
<text x="88.7" y="167.2">39.41</text>
<text x="365.3" y="166.9">20</text>
<text x="115.3" y="177.6">47</text>
<text x="91.8" y="188.6">94</text>
<text x="136.6" y="237.2">17.26</text>
<text x="90.3" y="248.4">114</text>
<text x="289" y="248.5">V.HARINI</text>
<text x="323.5" y="248.5">12/19/2025</text>
<text x="399.1" y="285.7">1/1</text>
</g>
<g font-size="3.5">
<text x="39" y="8.8">1</text>
<text x="89" y="8.8">2</text>
<text x="139" y="8.8">3</text>
<text x="189" y="8.8">4</text>
<text x="239" y="8.8">5</text>
<text x="289" y="8.8">6</text>
<text x="339" y="8.8">7</text>
<text x="389" y="8.8">8</text>
<text x="16.3" y="30.2">A</text>
<text x="411.3" y="30.2">A</text>
<text x="16.3" y="78">B</text>
<text x="411.3" y="78">B</text>
<text x="16.2" y="125.9">C</text>
<text x="411.2" y="125.9">C</text>
<text x="16.2" y="173.7">D</text>
<text x="411.2" y="173.7">D</text>
<text x="16.3" y="221.6">E</text>
<text x="411.3" y="221.6">E</text>
<text x="16.4" y="269.4">F</text>
<text x="411.4" y="269.4">F</text>
<text x="39" y="290.8">1</text>
<text x="89" y="290.8">2</text>
<text x="139" y="290.8">3</text>
<text x="189" y="290.8">4</text>
<text x="239" y="290.8">5</text>
<text x="289" y="290.8">6</text>
<text x="339" y="290.8">7</text>
<text x="389" y="290.8">8</text>
</g>
<g font-size="2.5">
<text x="231" y="242.9">Dept.</text>
<text x="255" y="242.9">Technical reference</text>
<text x="289" y="242.9">Created by</text>
<text x="350" y="242.9">Approved by</text>
<text x="289" y="252.8">Document type</text>
<text x="350" y="252.8">Document status</text>
<text x="289" y="262.9">Title</text>
<text x="350" y="262.9">DWG No.</text>
<text x="350" y="279.9">Rev.</text>
<text x="360" y="279.9">Date of issue</text>
<text x="396" y="279.9">Sheet</text>
</g>
</svg>
